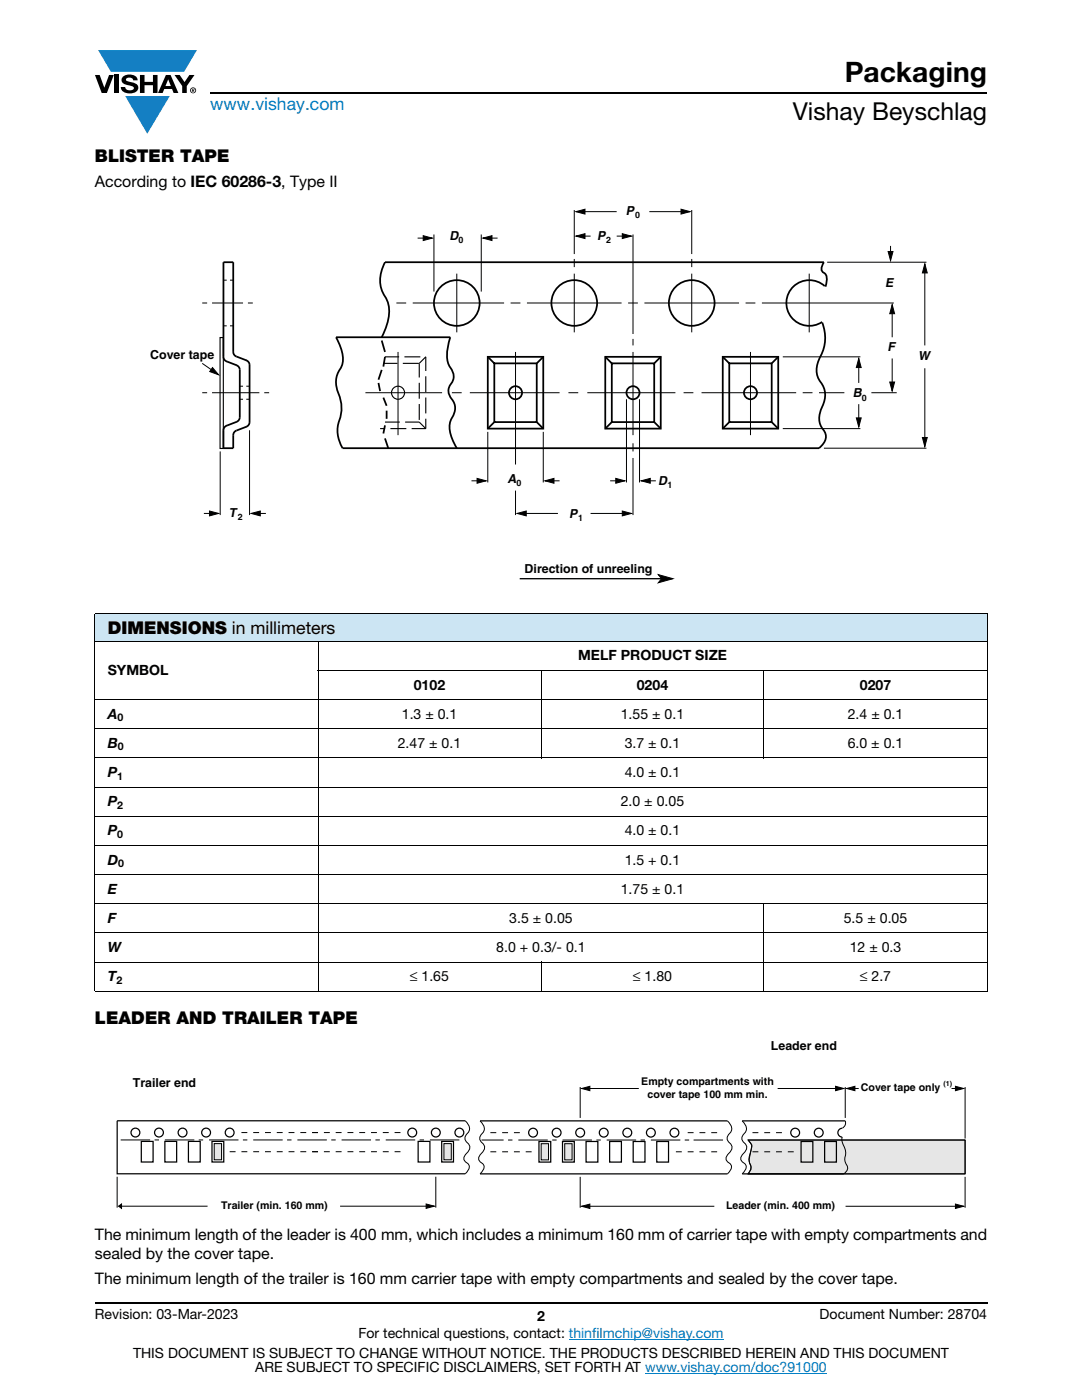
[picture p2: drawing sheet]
<svg xmlns="http://www.w3.org/2000/svg" width="216mm" height="279mm" viewBox="0 0 216 279" stroke-linecap="round" stroke-linejoin="round" font-family="sans-serif">
<g fill="#147fc3">
<path d="M19.6 10h19.7l-2.6 4.3h-1.1h-13.5z"/>
<path d="M25 19.2h8.9l-4.5 7.5z"/>
</g>
<g fill="#000">
<path d="M18.9 15h1l.9 2.5 1-2.5h.9l-1.4 3.6h-1zM22.9 15h.9v3.6h-.9zM24.6 15.3a2.1 2.1 0 0 1 2.8 .3l.1 .4h-.9a.79 .79 0 0 0-.7-.5 .79 .79 0 0 0-.8 .4l.3 .3 1 .2a1.08 1.08 0 0 1 1.2 1 1.08 1.08 0 0 1-1.1 1.2 1.73 1.73 0 0 1-2.4-1.2h.9a.96 .96 0 0 0 .8 .6 .96 .96 0 0 0 .9-.4 1.31 1.31 0 0 0-1.2-.6 1.03 1.03 0 0 1-1.1-.6 1.03 1.03 0 0 1 .2-1.1zM27.9 15h.9v1.3h1.7v-1.3h.9v3.6h-.9v-1.6h-1.7v1.6h-.9zM34.8 15h1.1l.9 1.4 1-1.4h1l-1.5 2.2v1.4h-.9v-1.4z"/>
<path d="M33.6 15.9l.5 1.3h-1.1zM33.1 15l-1.6 3.6h1l.3-.8h1.5l.3 .8h1l-1.6-3.6z"/>
<path d="M38.4 17.8h.2v.2h-.2zM38.3 17.7v.7h.1v-.3l.4 .3-.2-.3 .2-.2-.1-.2z"/>
<path d="M38.1 18a.46 .46 0 0 1 .9 0 .46 .46 0 0 1-.9 0zM37.9 18a.6 .6 0 0 0 1.2 0 .6 .6 0 0 0-1.2 0z"/>
</g>
<path d="M42 18.6h155M18.9 260h178.1" fill="none" stroke="#000" stroke-width=".36"/>
<path d="M113.5 267.3h30.9M128.7 274h36.3" fill="none" stroke="#007ec4" stroke-width=".2"/>
<path d="M18.9 122.5h178.1v5.5h-178.1z" fill="#cce5f3"/>
<g fill="none" stroke="#000" stroke-width=".2">
<path d="M44.6 55.9h.6M45.9 55.9h.6M83.3 47.5h3M84.4 47l1.9 .5-1.9 .5zM86.6 46.8v11.4M91.1 54.6v11.7M96 46.8v11.4M96.4 47.5h2.9M96.4 47.5l1.8-.5v1zM114.6 54.6v11.7M114.6 41.9v8.8M114.6 51.7v1.6"/>
<path d="M114.9 47.1h2.9M114.9 42.2h8.2M114.9 47.1l1.8-.5v1zM114.9 42.2l1.8-.4v.9zM123.1 47.1h2.9M124.2 46.6l1.8 .5-1.8 .5zM126.3 46.8v19.9M129.6 42.2h8.1M135.9 41.8l1.8 .4-1.8 .5zM138 41.9v8.8M138 54.6v11.7M138 51.7v1.6"/>
<path d="M161.5 54.6v11.7M165.1 52.3h19.8M177.2 50.2h1l-.5 1.8zM177.7 49.1v2.9M184.5 52.7v16.2M184.5 52.7l.5 1.8h-.9zM40.4 72.5l3.2 2.3M40.4 60.5h.9M40.4 78.4h.9M42.3 60.5h6.2M42.3 78.4h9.5M42.4 73.4l1.2 1.4-1.8-.6z"/>
<path d="M44.6 65h.6M45.9 65h.6M47.8 79.7h.7M47.8 77.1h.7M49.1 79.7h.7M49.1 77.1h.7M49.5 60.5h.9M52.7 78.4h1M72.9 78.4h15.3M79.1 60.5h2M79.4 70.2v16.6M82.4 60.5h18.2"/>
<path d="M90.2 78.4h1.9M93.8 78.4h17.9M101.9 60.5h1.9M102.9 70.2v22.5M105.1 60.5h18.9M113.4 78.4h2M117.2 78.4h17.6M125 79.7v16.6M125.3 60.5h2M126.3 67.6v1.3M126.3 70.2v16.6M127.6 79.7v16.6"/>
<path d="M128.6 60.5h18.9M136.4 78.4h2M140 78.4h18.9M148.8 60.5h1.9M149.8 70.2v16.6M152 60.5h26.3M156.2 71.2h15.5M160.2 78.4h1.9M163.4 78.4h5.1M171.4 71.5l.4 1.9h-.9zM171.4 71.5v4.9M173.9 78.4h5"/>
<path d="M177.5 76.2h1l-.5 1.9zM178 60.8v6.5M178 60.8l.5 1.8h-1zM178 71.5v6.6M184.5 73.5v15.6M43.9 90.1v12.7M49.8 85.9v16.9M94.1 96h2.9M95.2 95.5l1.8 .5-1.8 .4zM97.3 86.2v10.1M102.9 97.9v4.9M108.4 86.2v10.1"/>
<path d="M108.7 96l1.8-.5v.9zM108.7 96h3M121.8 96h2.9M122.9 95.5l1.8 .5-1.8 .4zM126.3 88.5v1.6M126.3 91.4v11.4M127.9 96l1.8-.5v.9zM127.9 96h3M156.2 85.5h15.5M164.4 89.4h20.5M170.9 83.4h.9l-.4 1.8zM171.4 80.7v4.5"/>
<path d="M184 87.3h1l-.5 1.8zM40.7 102.5h2.9M41.8 102l1.8 .5-1.8 .5zM50.1 102.5l1.8-.5v1zM50.1 102.5h3M103.2 102.5h8.1M103.2 102.5l1.8-.5v1zM117.8 102.5h8.2M124.2 102l1.8 .5-1.8 .5zM131.4 114.7l2.9 .8-2.9 .8 .6-.8zM18.9 122.5h178.1M18.9 128h178.1"/>
<path d="M18.9 139.6h178.1M18.9 122.6v75.1M63.4 133.8h133.6M63.5 127.9v70M107.9 133.7v17.6M152.4 133.7v17.6M197 122.6v75.1M18.9 145.4h178.1M18.9 151.3h178.1M18.9 157.1h178.1M18.9 162.9h178.1M18.9 168.7h178.1"/>
<path d="M18.9 174.5h178.1M18.9 180.4h178.1M18.9 186.2h178.1M18.9 192h178.1M18.9 197.8h178.1M107.9 191.9v6M152.4 180.3v17.6"/>
</g>
<g fill="none" stroke="#000" stroke-width=".35">
<path d="M164.6 57.1a4.6 4.6 0 0 0-6.3 0 4.6 4.6 0 0 0-.4 6.2 4.6 4.6 0 0 0 6.1 1M164.7 57.2a3.1 3.1 0 0 0 0-2.5 1.15 1.15 0 0 1-.6-1.8l.3-.6h-87.6a6.6 6.6 0 0 0 .4 7.5 7.6 7.6 0 0 1-.5 6.4l-.5 1.1M45.3 72.2l1.9 .7M47.2 72.9a.97 .97 0 0 1 .6 .9M47.2 71.2l2 .7M47.2 71.2a.97 .97 0 0 1-.7-.9v-18h-1.9v18.9a.97 .97 0 0 0 .7 1M47.8 73.8v9.5a.98 .98 0 0 1-.6 .9M49.1 71.9a.98 .98 0 0 1 .7 .9v11.4a.98 .98 0 0 1-.7 1M97.3 71.2h11.1v14.3h-11.1zM97.3 71.2l1.3 1.3M98.6 72.5h8.5v11.7h-8.5zM108.4 71.2l-1.3 1.3"/>
<path d="M120.8 71.2h11v14.3h-11zM120.8 71.2l1.3 1.3M122.1 72.5h8.4v11.7h-8.4zM131.8 71.2l-1.3 1.3M144.2 71.2h11.1v14.3h-11.1zM144.2 71.2l1.3 1.3M145.5 72.5h8.5v11.7h-8.5zM155.3 71.2l-1.3 1.3M164.1 64.4a8.3 8.3 0 0 1-.7 7.4 4.4 4.4 0 0 0 .7 5 4.4 4.4 0 0 1 0 4.3 4.2 4.2 0 0 0 .5 5.1 2.58 2.58 0 0 1-1.2 3.2h-95a6.6 6.6 0 0 1-.5-6.1 8 8 0 0 0-.6-5.5 5 5 0 0 1 .9-4.7 6.1 6.1 0 0 0-.6-4.8l-.5-1h22.7l-.2 1a5.8 5.8 0 0 0 .6 5.6 2.61 2.61 0 0 1-.5 3.2 2.75 2.75 0 0 0 .8 3.1 3.1 3.1 0 0 1-.3 3.2 4.6 4.6 0 0 0 0 4.2l.9 1.8M47.2 84.2l-1.9 .7a.97 .97 0 0 0-.7 1v3.5h1.9v-2.6a.98 .98 0 0 1 .7-.9M49.2 85.2l-2 .7M98.6 84.2l-1.3 1.3"/>
<path d="M107.1 84.2l1.3 1.3M122.1 84.2l-1.3 1.3M130.5 84.2l1.3 1.3M145.5 84.2l-1.3 1.3M154 84.2l1.3 1.3"/>
<circle cx="91.1" cy="60.5" r="4.6"/>
<circle cx="102.9" cy="78.4" r="1.3"/>
<circle cx="114.6" cy="60.5" r="4.6"/>
<circle cx="126.3" cy="78.4" r="1.3"/>
<circle cx="138" cy="60.5" r="4.6"/>
<circle cx="149.8" cy="78.4" r="1.3"/>
</g>
<g fill="none" stroke="#000" stroke-width=".22">
<path d="M43.9 67.4h.7v22.1h-.7zM85 71.2l-1.3 1.3M83.7 84.2l1.3 1.3"/>
<circle cx="79.4" cy="78.4" r="1.3"/>
</g>
<path d="M76.5 72.5h7.2M76.8 71.2h8.2M83.7 72.5v11.7M85 71.2v14.3M83.7 84.2h-6.9M85 85.5h-9.2" fill="none" stroke="#000" stroke-width=".22" stroke-dasharray="3.2 1.1" stroke-dashoffset=".4" stroke-linecap="butt"/>
<path d="M75.5 76.4l.3 1.7M76.2 73.8l-.7 2M76.2 68l.6 2.2M76.5 79.4l.6 1.6M76.8 71.2l-.3 2M76.8 87.5l.7 1.9M76.8 84.9l-.3 1.6M77.1 82v1.6" fill="none" stroke="#000" stroke-width=".35" stroke-dasharray="3.2 1.1 .4 .4" stroke-dashoffset=".4" stroke-linecap="butt"/>
<g fill="#000">
<path d="M84.4 47l1.9 .5-1.9 .5zM96.4 47.5l1.8-.5v1zM114.9 47.1l1.8-.5v1zM114.9 42.2l1.8-.4v.9zM124.2 46.6l1.8 .5-1.8 .5zM135.9 41.8l1.8 .4-1.8 .5zM177.2 50.2h1l-.5 1.8zM184.5 52.7l.5 1.8h-.9zM42.4 73.4l1.2 1.4-1.8-.6zM171.4 71.5l.4 1.9h-.9zM178 60.8l.5 1.8h-1zM177.5 76.2h1l-.5 1.9z"/>
<path d="M95.2 95.5l1.8 .5-1.8 .4zM108.7 96l1.8-.5v.9zM122.9 95.5l1.8 .5-1.8 .4zM127.9 96l1.8-.5v.9zM170.9 83.4h.9l-.4 1.8zM184 87.3h1l-.5 1.8zM41.8 102l1.8 .5-1.8 .5zM50.1 102.5l1.8-.5v1zM103.2 102.5l1.8-.5v1zM124.2 102l1.8 .5-1.8 .5zM131.4 114.7l2.9 .8-2.9 .8 .6-.8z"/>
</g>
<path d="M103.7 115.5h30.4" fill="none" stroke="#000" stroke-width=".26"/>
<path d="M149.3 227.5h43.3v6.8h-43.3l.6-.9v-.6l-.3-.7-.1-.7 .5-2.9z" fill="#e6e6e6"/>
<path d="M95.8 223.7a1.73 1.73 0 0 1 .1 2.9 1.07 1.07 0 0 0 .3 1.5 1.22 1.22 0 0 1-.1 2.1 1.09 1.09 0 0 0 0 1.9 1.02 1.02 0 0 1 .1 1.7l-.4 .5M149.3 227.5h43.3v6.8h-43.3l.6-.9v-.6l-.3-.7-.1-.7 .5-2.9zM192.6 227.5h-43.3l.5 .7a2.03 2.03 0 0 1-.1 1.9l-.3 1.3 .2 .7a1.69 1.69 0 0 1-.3 2.2h43.3" fill="none" stroke="#000" stroke-width=".2"/>
<g fill="none" stroke="#000" stroke-width=".25">
<path d="M95.8 234.3h49.4M95.8 223.7h49.4M107.5 227.8h2.4v4.1h-2.4zM112.2 227.8h2.4v4.1h-2.4zM116.9 227.8h2.4v4.1h-2.4zM121.6 227.8h2.4v4.1h-2.4z"/>
<circle cx="106.4" cy="226" r=".88"/>
<circle cx="111.1" cy="226" r=".88"/>
<circle cx="115.8" cy="226" r=".88"/>
<circle cx="120.5" cy="226" r=".88"/>
</g>
<path d="M112.7 228.2h1.5v3.3h-1.5z" fill="#e6e6e6"/>
<path d="M112.7 228.3h1.5v3.2h-1.5z" fill="none" stroke="#000" stroke-width=".2"/>
<path d="M108 228.2h1.5v3.3h-1.5z" fill="#e6e6e6"/>
<g fill="none" stroke="#000" stroke-width=".2">
<path d="M115.8 216.9v6.2M116.1 217.2h11.4M116.1 217.2l1.6-.4v.9zM155.2 217.2h13.2M166.7 216.8l1.7 .4-1.7 .5zM168.7 216.9v6.2M169 217.2h2.3M169 217.2l1.6-.4v.9zM189.9 217.2h2.4M190.6 216.8l1.7 .4-1.7 .5zM192.6 216.9v10.3M24.1 227.5h5.9"/>
<path d="M30.8 227.5h.9M32.9 227.5h5.9M39.7 227.5h.8M41.7 227.5h5.9M45.8 229.8h1.2M48.2 226h1.2M48.2 229.8h1.2M48.5 227.5h.9M50.5 226h1.2M50.5 229.8h1.2M50.5 227.5h5.9M52.9 226h1.2"/>
<path d="M52.9 229.8h1.2M55.2 226h1.2M55.2 229.8h1.2M57.3 227.5h.9M57.6 226h1.2M57.6 229.8h1.2M59.3 227.5h5.9M59.9 226h1.2M59.9 229.8h1.2M62.3 226h1.2M62.3 229.8h1.2M64.6 226h1.2"/>
<path d="M64.6 229.8h1.2M66.1 227.5h.9M67 226h1.2M67 229.8h1.2M68.2 227.5h5.8M69.3 226h1.2M69.3 229.8h1.2M71.7 226h1.2M71.7 229.8h1.2M74 226h1.2M74 229.8h1.2M74.9 227.5h.9"/>
<path d="M76.4 226h1.2M76.4 229.8h1.2M77 227.5h5.8M78.7 226h1.2M78.7 229.8h1.2M83.7 227.5h.9M85.8 227.5h5.9M92.8 223.7a1.73 1.73 0 0 1 .1 2.9 1.07 1.07 0 0 0 .4 1.5 1.22 1.22 0 0 1-.2 2 1.09 1.09 0 0 0 0 2 1.02 1.02 0 0 1 .2 1.7l-.5 .5M96.1 227.5h4.4M97.8 226h1.2M97.8 229.9h1.2M100.2 226h1.2"/>
<path d="M100.2 229.9h1.2M101.4 227.5h.9M102.6 226h1.1M102.6 229.9h1.1M103.4 227.5h5.9M104.9 229.9h1.2M108 228.3h1.5v3.2h-1.5zM110.2 227.5h.9M112.2 227.5h5.9M115.8 234.9v6.1M119 227.5h.9M121.1 227.5h5.8"/>
<path d="M127.8 227.5h.9M129.9 227.5h5.9M136 229.9h-1.1M136.6 227.5h.9M137.2 226h1.2M138.4 229.9h-1.2M138.4 227.5h5.9M139.6 226h1.1M140.7 229.9h-1.1M141.9 226h1.2M143.1 229.9h-1.2M145.2 223.7a1.73 1.73 0 0 1 .1 2.9 1.07 1.07 0 0 0 .3 1.5 1.22 1.22 0 0 1-.2 2.1 1.09 1.09 0 0 0 0 1.9 1.02 1.02 0 0 1 .2 1.7l-.4 .5"/>
<path d="M148.1 223.7a1.73 1.73 0 0 1 .1 2.9 1.07 1.07 0 0 0 .3 1.5 1.23 1.23 0 0 1-.1 2.1 1.09 1.09 0 0 0 0 1.9 1.02 1.02 0 0 1 .1 1.7l-.4 .5M150.1 229.9h1.2M150.1 226h1.2M152.5 226h1.2M152.5 229.9h1.2M154.8 226h1.2M154.8 229.9h1.2M157.2 229.9h1.2M168.1 226.9l-.1 .6 .2 .7a3.7 3.7 0 0 1 .4 3.3l.2 .7a1.29 1.29 0 0 1-.4 2.1M168.7 223.7a1.18 1.18 0 0 1-.6 1.5M192.6 234.9v6.1M192.6 227.5v6.8"/>
<path d="M116.1 240.7h26.4M116.1 240.7l1.6-.4v.9zM168.7 240.7h23.6M190.6 240.3l1.7 .4-1.7 .5z"/>
</g>
<g fill="none" stroke="#000" stroke-width=".25">
<path d="M28.2 227.8h2.3v4.1h-2.3zM32.9 227.8h2.3v4.1h-2.3zM37.6 227.8h2.3v4.1h-2.3zM42.3 227.8h2.4v4.1h-2.4zM83.4 227.8h2.4v4.1h-2.4zM88.1 227.8h2.4v4.1h-2.4zM92.8 223.7h-69.4v10.6h69.4M126.3 227.8h2.4v4.1h-2.4zM131 227.8h2.4v4.1h-2.4zM148.1 234.3h20.3M148.1 223.7h20.6M159.8 227.8h2.4v4.1h-2.4z"/>
<path d="M164.5 227.8h2.4v4.1h-2.4zM168 225.2a.88 .88 0 0 0-.8 .9 .88 .88 0 0 0 .8 .8"/>
<circle cx="27" cy="226" r=".88"/>
<circle cx="31.7" cy="226" r=".88"/>
<circle cx="36.4" cy="226" r=".88"/>
<circle cx="41.1" cy="226" r=".88"/>
<circle cx="45.8" cy="226" r=".88"/>
<circle cx="82.3" cy="226" r=".88"/>
<circle cx="87" cy="226" r=".88"/>
<circle cx="91.7" cy="226" r=".88"/>
<circle cx="125.2" cy="226" r=".88"/>
<circle cx="129.9" cy="226" r=".88"/>
<circle cx="134.6" cy="226" r=".88"/>
<circle cx="158.7" cy="226" r=".88"/>
<circle cx="163.4" cy="226" r=".88"/>
</g>
<path d="M116.1 217.2l1.6-.4v.9zM166.7 216.8l1.7 .4-1.7 .5zM169 217.2l1.6-.4v.9zM190.6 216.8l1.7 .4-1.7 .5zM116.1 240.7l1.6-.4v.9zM190.6 240.3l1.7 .4-1.7 .5z" fill="#000"/>
<path d="M42.7 228.2h1.5v3.3h-1.5z" fill="#e6e6e6"/>
<path d="M23.4 234.8v6.2M42.7 228.2h1.5v3.3h-1.5zM87 234.8v6.2" fill="none" stroke="#000" stroke-width=".2"/>
<path d="M88.6 228.2h1.4v3.3h-1.4z" fill="#e6e6e6"/>
<path d="M88.6 228.2h1.4v3.3h-1.4zM23.7 240.7h17.7M23.7 240.7l.5-.4v.9zM67.9 240.7h18.8M85 240.3l1.7 .4-1.7 .5z" fill="none" stroke="#000" stroke-width=".2"/>
<path d="M23.7 240.7l.5-.4v.9zM85 240.3l1.7 .4-1.7 .5z" fill="#000"/>
<text font-size="5.6" x="168.6" y="16.4">Packaging</text>
<text font-size="4.9" x="158.2" y="24">Vishay Beyschlag</text>
<text font-size="3.5" fill="#007ec4" x="42" y="21.9">www.vishay.com</text>
<g font-size="3.5">
<text x="18.9" y="32.3">BLISTER TAPE</text>
<text x="21.5" y="126.6">DIMENSIONS in millimeters</text>
<text x="18.9" y="204.4">LEADER AND TRAILER TAPE</text>
</g>
<g font-size="3.2">
<text x="18.9" y="37.4">According to IEC 60286-3, Type II</text>
<text x="18.9" y="247.5">The minimum length of the leader is 400 mm, which includes a minimum 160 mm of carrier tape with empty compartments and</text>
<text x="18.9" y="251.3">sealed by the cover tape.</text>
<text x="18.9" y="256.3">The minimum length of the trailer is 160 mm carrier tape with empty compartments and sealed by the cover tape.</text>
</g>
<g font-size="2.8">
<text x="115.3" y="131.8">MELF PRODUCT SIZE</text>
<text x="21.5" y="134.7">SYMBOL</text>
<text x="82.6" y="137.6">0102</text>
<text x="127.1" y="137.6">0204</text>
<text x="171.6" y="137.6">0207</text>
<text x="21.5" y="143.4">A</text>
<text x="80.2" y="143.4">1.3 ± 0.1</text>
<text x="123.9" y="143.4">1.55 ± 0.1</text>
<text x="169.1" y="143.4">2.4 ± 0.1</text>
<text x="21.5" y="149.2">B</text>
<text x="79.4" y="149.2">2.47 ± 0.1</text>
<text x="124.7" y="149.2">3.7 ± 0.1</text>
<text x="169.1" y="149.2">6.0 ± 0.1</text>
<text x="21.5" y="155.1">P</text>
<text x="124.7" y="155.1">4.0 ± 0.1</text>
<text x="21.5" y="160.9">P</text>
<text x="123.9" y="160.9">2.0 ± 0.05</text>
<text x="21.5" y="166.7">P</text>
<text x="124.7" y="166.7">4.0 ± 0.1</text>
<text x="21.5" y="172.5">D</text>
<text x="124.7" y="172.5">1.5 + 0.1</text>
<text x="21.5" y="178.4">E</text>
<text x="123.9" y="178.4">1.75 ± 0.1</text>
<text x="21.5" y="184.2">F</text>
<text x="101.6" y="184.2">3.5 ± 0.05</text>
<text x="168.4" y="184.2">5.5 ± 0.05</text>
<text x="21.5" y="190">W</text>
<text x="99" y="190">8.0 + 0.3/- 0.1</text>
<text x="169.6" y="190">12 ± 0.3</text>
<text x="21.5" y="195.8">T</text>
<text x="81.8" y="195.8">≤ 1.65</text>
<text x="126.3" y="195.8">≤ 1.80</text>
<text x="171.6" y="195.8">≤ 2.7</text>
<text x="18.9" y="263.3">Revision: 03-Mar-2023</text>
<text x="107.2" y="263.6">2</text>
<text x="163.6" y="263.3">Document Number: 28704</text>
<text x="71.5" y="267.1">For technical questions, contact: thinfilmchip@vishay.com</text>
<text x="26.5" y="271">THIS DOCUMENT IS SUBJECT TO CHANGE WITHOUT NOTICE. THE PRODUCTS DESCRIBED HEREIN AND THIS DOCUMENT</text>
<text x="50.9" y="273.8">ARE SUBJECT TO SPECIFIC DISCLAIMERS, SET FORTH AT www.vishay.com/doc?91000</text>
</g>
<g font-size="2.5">
<text x="89.7" y="47.9">D</text>
<text x="119.1" y="47.9">P</text>
<text x="124.9" y="43">P</text>
<text x="176.6" y="57.3">E</text>
<text x="30" y="71.6">Cover tape</text>
<text x="177.1" y="70.1">F</text>
<text x="183.2" y="71.9">W</text>
<text x="170.2" y="79.3">B</text>
<text x="101.3" y="96.3">A</text>
<text x="131.3" y="96.9">D</text>
<text x="45.7" y="103.2">T</text>
<text x="113.6" y="103.4">P</text>
<text x="104.7" y="114.3">Direction of unreeling</text>
<text x="153.8" y="209.5">Leader end</text>
<text x="26.5" y="217">Trailer end</text>
</g>
<g font-size="2.1">
<text x="23.4" y="143.9">0</text>
<text x="23.5" y="149.8">0</text>
<text x="23.4" y="155.6">1</text>
<text x="23.4" y="161.4">2</text>
<text x="23.4" y="167.2">0</text>
<text x="23.6" y="173">0</text>
<text x="23.2" y="196.3">2</text>
<text x="128" y="216.6">Empty compartments with</text>
<text x="129.2" y="219.2">cover tape 100 mm min.</text>
<text x="171.8" y="217.8">Cover tape only</text>
<text x="44.1" y="241.3">Trailer (min. 160 mm)</text>
<text x="144.9" y="241.2">Leader (min. 400 mm)</text>
</g>
<g font-size="1.8">
<text x="126.7" y="43.6">0</text>
<text x="91.5" y="48.5">0</text>
<text x="121" y="48.5">2</text>
<text x="172" y="79.9">0</text>
<text x="103.1" y="96.9">0</text>
<text x="133.2" y="97.5">1</text>
<text x="47.5" y="103.9">2</text>
<text x="115.4" y="104">1</text>
</g>
<text font-size="1.4" x="188.3" y="216.7">(1)</text>
</svg>
